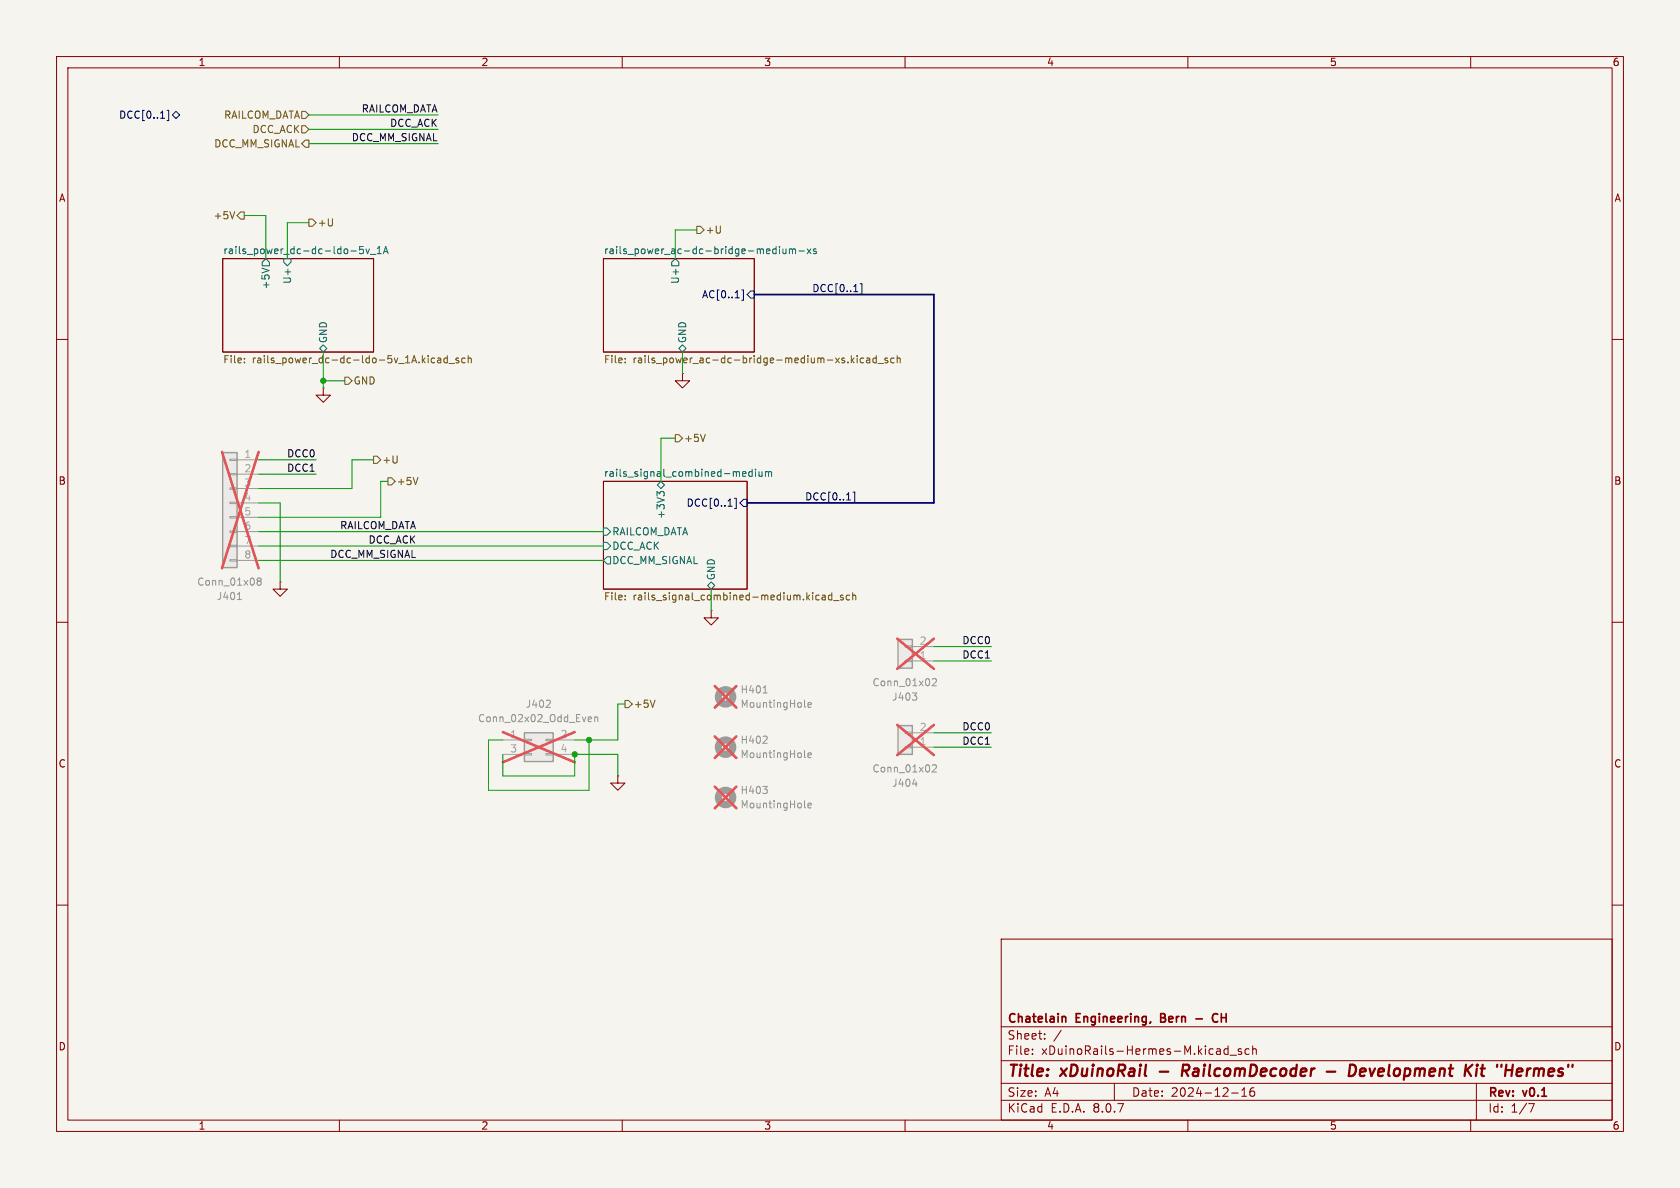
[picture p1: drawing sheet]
<svg xmlns="http://www.w3.org/2000/svg" width="297mm" height="210mm" viewBox="0 0 297 210" stroke-linecap="round" stroke-linejoin="round" font-family="sans-serif">
<path d="M0 0h297v210h-297z" fill="#f5f4ef" stroke="#f5f4ef" stroke-width=".18"/>
<g fill="none" stroke="#840000" stroke-width=".18">
<path d="M10 10h277v190h-277zM12 12h273v186h-273zM60 10v2M110 10v2M160 10v2M210 10v2M260 10v2M39.4 45.7h26.6v16.5h-26.6zM106.7 45.7h26.6v16.5h-26.6zM10 60h2M57.1 68.6v1.3h1.3l-1.3 1.2-1.2-1.2h1.2M57.1 68.6h.1"/>
<path d="M285 60h2M106.7 85.1h25.4v19h-25.4zM10 110h2M285 110h2M10 160h2M177 166h108v32h-108zM285 160h2M60 198v2M110 198v2M160 198v2M177 194.5h108M177 191.5h108"/>
<path d="M177 187.5h108M177 181.5h108M182.5 186.3v.1M182.5 185.5v.1M184.7 183.6v.1M184.7 182.8v.1M187.6 182.1l-1.3 2M197 191.5v3M210 198v2M217.1 184.9v1.5M217.1 185.5l-.4-.1-.3 .3v.4l.1 .2h.6M217.5 186.5h1.1"/>
<path d="M217.7 193.2h1.2M219.5 185.5l-.4-.1-.2 .2 .1 .2 .5 .2v.3h-.6M219.5 193.8h.9M219.5 192.7l.5-.4v1.5M220.8 185.5l-.4-.1-.3 .3v.4l.1 .2h.6M221.5 185.5l.2-.1 .3 .1 .1 .9M221.5 184.9v1.5M221.7 192.3a.59 .59 0 0 0-.7 .6v.6l.1 .2 .4 .1 .2-.1 .1-.5-.1-.3h-.5l-.2 .3M260 198v2M261 191.5v6.5M270.2 195.1h1l-.6 1.5"/>
</g>
<g fill="none" stroke="#840000" stroke-width=".4">
<path d="M205 189.4h1.5M209.5 189.3l.6 .9M209.9 188.2h-.7l-.3 2M210 189.2l-1 .1M234.5 189.4h1.6M238.4 190.2l.3-2h.5a1.08 1.08 0 0 1 .5 1.1 1.08 1.08 0 0 1-.8 .9M241.2 188.9l-.6 .1-.2 .9 .2 .3h.4M241.4 189.4l-1 .1M261.1 188.9l-.2 1.3M261.2 188.2l-.1 .2M261.2 188.2l-.1 .1v.1M261.2 188.2l.1 .1-.2 .1"/>
<path d="M261.8 188.9h.7M262.1 188.2l-.2 1.7 .1 .2 .3 .1M269.1 189l-.2-.1-.6 .1-.2 .9 .2 .3 .6-.1M269.1 189.4l-1 .1"/>
</g>
<path d="M188 179.7h.2l.2 .2v.8M205.2 179.9h.5M205.7 179.2h-.5v1.5h.6M215.3 179.3a.6 .6 0 0 0-.8 0 .6 .6 0 0 0-.2 .7 .56 .56 0 0 0 .3 .6 .56 .56 0 0 0 .7-.1M211.4 180.1h1.2" fill="none" stroke="#840000" stroke-width=".3"/>
<g fill="none" stroke="#006464" stroke-width=".18">
<path d="M46.3 47.4l1.3 .4M47 45.7l.6 .7v.6h-1.2v-.6zM50.2 45.7h1.2v.7l-.6 .6-.6-.6zM62 44.4h1M64.2 43.6h-.6l-.1 .6 .2-.1h.4l.2 .2-.1 .4-.2 .1-.5-.1M64.7 44l.3 .8 .3-.8M65.5 45h.9M66.7 44.8h.7M66.7 43.9l.3-.3v1.2M67.8 44.8l.4-1.2 .4 1.2M67.9 44.5h.6M119.4 45.7l.6 .7v.6h-1.3v-.6z"/>
<path d="M137.2 43.6v1.2M137.2 44.1l-.4-.1-.2 .2 .1 .6h.5M137.8 43.6v.1M137.8 44v.8M138.4 44l.1 .8h.3l.2-.1M139 44v.8M139.6 44.1l.3-.1 .2 .2M139.6 44v.8M140.1 44.2l.2-.2 .3 .1v.7M140.1 44.2v.6M141.3 44.4h.9M142.7 44l.7 .8"/>
<path d="M143.4 44l-.7 .8M144.3 44.1l-.3-.1-.2 .2 .1 .2 .4 .1v.3h-.5M56.5 61.6l.6-.6 .7 .6-.7 .6zM120 61.6l.6-.6 .7 .6-.7 .6zM106.7 93.3h.6l.6 .7-.6 .6h-.6zM106.7 95.9h.6l.6 .6-.6 .7h-.6zM107.3 98.4h.6v1.3h-.6l-.6-.6zM116.2 85.7l.6-.6 .7 .6-.7 .7zM116.6 87.3l-.5-.4v.8M116.6 87.1l.3-.2h.3l.2 .2M131.5 83.4h.3l.1 .3-.6 .1M131.8 84.2h-.3"/>
<path d="M133 83.4h-.4l-.2 .2 .1 .6h.5M133 82.9v1.3M133.6 82.9v.2M133.6 83.4v.8M134.2 83.4v.8h.3l.2-.1M134.7 83.4v.8M135.3 83.5l.4-.1 .2 .1M135.3 83.4v.8M135.9 83.5l.2-.1h.3v.8M135.9 83.5v.7M125.1 103.5l.6-.6 .7 .6-.7 .6z"/>
</g>
<path d="M131.1 51.3h.3v1.8h-.3M132.7 51.4h.6v1.3h-.6l-.6-.6zM129.9 88.1h.3v1.8h-.3M131.4 88.3h.7v1.2h-.7l-.6-.6z" fill="none" stroke="#000084" stroke-width=".18"/>
<g fill="none" stroke="#725600" stroke-width=".18">
<path d="M43.2 64v.1M43.2 63.4v.1M76.3 64l.2 .1h.3M76.8 63.4l-.3-.1-.2 .1M77.4 63.4h.5v.7M77.9 63.6l-.4 .1-.2 .1 .2 .3h.4M79.1 63.4l-.4-.1-.2 .2 .1 .6h.5M79.1 62.9v1.2M79.4 64.3h1M81.1 63.4l-.3-.1-.2 .2 .1 .2 .4 .1v.3h-.5M82.2 63.4l-.3-.1-.3 .2 .1 .6h.5M82.8 63.4l.2-.1 .3 .1v.7"/>
<path d="M82.8 62.9v1.2M110.5 64v.1M110.5 63.4v.1M149.9 64v.1M150.5 62.9v1.2M150.6 63.7l.4 .4M151 63.3l-.5 .5M151.5 62.9v.1M151.5 63.3v.8M152.7 63.4l-.4-.1-.2 .2 .1 .6h.5M153.2 63.4h.5l.1 .7M153.8 63.6l-.5 .1-.1 .1 .1 .3h.5"/>
<path d="M154.9 63.4l-.3-.1-.3 .2 .1 .6h.5M154.9 62.9v1.2M155.2 64.3h1M156.9 63.4l-.3-.1-.2 .2 .1 .2 .4 .1v.3h-.5M158.1 63.4l-.4-.1-.2 .2 .1 .6h.5M158.6 63.4l.2-.1 .3 .1 .1 .7M158.6 62.9v1.2M110.5 105.3v.1M110.5 105.9v.1M145.4 105.3h.4l.1 .7M145.9 105.5l-.4 .1-.2 .1 .2 .3h.4M147.1 105.3l-.4-.1-.2 .2 .1 .6h.5"/>
<path d="M147.1 104.8v1.2M147.4 106.2h.9M149.1 105.3l-.3-.1-.2 .2v.2l.5 .1v.3h-.5M150.2 105.3l-.4-.1-.2 .2 .1 .6h.5M150.7 105.3l.2-.1 .3 .1 .1 .7M150.7 104.8v1.2"/>
</g>
<path d="M158.7 128.3h2.6v5.1h-2.6z" fill="#ebeae8"/>
<path d="M160 129.4h1.3v.3h-1.3zM160 132h1.3v.2h-1.3zM161.3 132.1h3.8M161.3 129.5h3.8" fill="none" stroke="#9c9b98" stroke-width=".18"/>
<path d="M158.7 128.3h2.6v5.1h-2.6z" fill="none" stroke="#9c9b98" stroke-width=".25"/>
<path d="M161.4 138.6h.7M164.8 135.3l.5-.1 .3 .4-.8 .9h.8" fill="none" stroke="#939391" stroke-width=".18"/>
<path d="M158.6 128.1l6.5 5.4M165.1 128.1l-6.5 5.4" fill="none" stroke="#e65255" stroke-width=".46"/>
<path d="M92.7 129.5h5.1v5.1h-5.1z" fill="#ebeae8"/>
<path d="M88.9 130.8h3.8M88.9 133.4h3.8M92.7 133.2h1.3v.3h-1.3zM92.7 130.7h1.3v.2h-1.3zM96.5 133.2h1.3v.3h-1.3zM96.5 130.7h1.3v.2h-1.3zM97.8 130.8h3.8M97.8 133.4h3.8" fill="none" stroke="#9c9b98" stroke-width=".18"/>
<path d="M92.7 129.5h5.1v5.1h-5.1z" fill="none" stroke="#9c9b98" stroke-width=".25"/>
<path d="M97.2 123.8l.1 .2-.1 .3-.7 .7h.8M104.2 126.7l.3 .1 .1 .2-.6 .2M104.5 127.5l-.3 .1M105.1 126.9l.2-.2 .3 .1 .1 .8M105.1 126.7v.9" fill="none" stroke="#939391" stroke-width=".18"/>
<path d="M88.9 129.4l12.7 5.3M101.6 129.4l-12.7 5.3" fill="none" stroke="#e65255" stroke-width=".46"/>
<path d="M158.7 113h2.6v5.1h-2.6z" fill="#ebeae8"/>
<path d="M160 114.2h1.3v.2h-1.3zM160 116.7h1.3v.3h-1.3zM161.3 116.8h3.8M161.3 114.3h3.8" fill="none" stroke="#9c9b98" stroke-width=".18"/>
<path d="M158.7 113h2.6v5.1h-2.6z" fill="none" stroke="#9c9b98" stroke-width=".25"/>
<path d="M134.9 122.5h.7M142.2 124.9l.2 .1M142.8 124.6l.6-.1v-.2l-.4-.1-.2 .2 .1 .6h.5M161.3 122.5h.8l-.4 .5M162 123l.1 .2-.1 .5M164.8 120.1l.5-.1 .3 .3-.8 .9h.8" fill="none" stroke="#939391" stroke-width=".18"/>
<path d="M158.6 112.9l6.5 5.3M165.1 112.9l-6.5 5.3M126.4 121.3l3.8 3.8M130.2 121.3l-3.8 3.8" fill="none" stroke="#e65255" stroke-width=".46"/>
<circle cx="128.3" cy="123.2" r="1.27" fill="none" stroke="#9c9b98" stroke-width="1.3"/>
<path d="M49.5 102.9v1.2h1.3l-1.3 1.3-1.2-1.3h1.2M49.5 102.9h.1" fill="none" stroke="#840000" stroke-width=".18"/>
<path d="M39.4 80h2.5v20.3h-2.5z" fill="#ebeae8"/>
<g fill="none" stroke="#9c9b98" stroke-width=".18">
<path d="M40.6 98.9h1.3v.3h-1.3zM40.6 96.4h1.3v.2h-1.3zM40.6 93.9h1.3v.2h-1.3zM40.6 91.3h1.3v.3h-1.3zM40.6 88.8h1.3v.2h-1.3zM40.6 86.2h1.3v.3h-1.3zM40.6 83.7h1.3v.2h-1.3zM40.6 81.2h1.3v.2h-1.3zM41.9 81.3h3.8M41.9 83.8h3.8M41.9 86.4h3.8M41.9 88.9h3.8"/>
<path d="M41.9 91.4h3.8M41.9 94h3.8M41.9 96.5h3.8M41.9 99.1h3.8"/>
</g>
<path d="M39.4 80h2.5v20.3h-2.5z" fill="none" stroke="#9c9b98" stroke-width=".25"/>
<path d="M42 106h.7M45.7 102.7l-.3-.2 .3-.3h.2l.3 .2-.3 .3M45.7 102.7l-.3 .3 .1 .3 .2 .1h.4l.1-.2v-.2l-.3-.3M45.7 102.7h.2M134.9 131.4h.7M134.9 139h.7l-.4 .5M135.6 130.2v.5M135.6 139.6v.6M142.2 133.7l.2 .2M142.8 133.5l.6-.1v-.3h-.4l-.2 .2 .1 .6h.5M142.2 142.6l.2 .2M142.8 142.4l.6-.1v-.3h-.4l-.2 .2 .1 .6h.5" fill="none" stroke="#939391" stroke-width=".18"/>
<path d="M39.2 79.9l6.5 20.6M45.7 79.9l-6.5 20.6M126.4 130.2l3.8 3.8M126.4 139.1l3.8 3.8M130.2 130.2l-3.8 3.8M130.2 139.1l-3.8 3.8" fill="none" stroke="#e65255" stroke-width=".46"/>
<path d="M120.6 66v1.3h1.3l-1.3 1.3-1.2-1.3h1.2M120.6 66h.1M125.7 108v1.2h1.3l-1.3 1.3-1.2-1.3h1.2M125.7 108h.1M109.2 137.2v1.2h1.3l-1.3 1.3-1.3-1.3h1.3M109.2 137.2h.1" fill="none" stroke="#840000" stroke-width=".18"/>
<g fill="none" stroke="#9c9b98" stroke-width="1.3">
<circle cx="128.3" cy="132.1" r="1.27"/>
<circle cx="128.3" cy="141" r="1.27"/>
</g>
<g fill="none" stroke="#725600" stroke-width=".18">
<path d="M53.3 19.7h.7l.6 .6-.6 .7h-.7zM41.5 37.4l-.4 1.3M41.9 38.1l.6-.6h.7v1.2h-.7zM53.3 22.2h.7l.6 .7-.6 .6h-.7zM54 24.8h.6v1.2h-.6l-.7-.6zM54.6 38.7h.6l.7 .7-.7 .6h-.6zM123.2 40h.6l.7 .6-.7 .7h-.6zM61 66.7h.6l.6 .6-.6 .6h-.6zM119.4 76.8h.6l.6 .7-.6 .6h-.6zM124.7 76.8l-.4 1.2M66 80.6h.7l.6 .7-.6 .6h-.7zM68.6 84.5h.6l.6 .6-.6 .6h-.6z"/>
<path d="M73.9 84.4l-.4 1.3M110.5 123.8h.6l.7 .7-.7 .6h-.6zM115.8 123.8l-.4 1.2"/>
</g>
<path d="M29.5 19.5h.3v1.8h-.3M31.1 19.7l.6 .6-.6 .7-.6-.7zM152.1 50.2h.3v1.8h-.3M150.8 87h.3v1.8h-.3" fill="none" stroke="#000084" stroke-width=".18"/>
<path d="M133.3 52.1h31.8v36.8h-33" fill="none" stroke="#000084" stroke-width=".3"/>
<g fill="none" stroke="#009600" stroke-width=".18">
<path d="M43.2 38.1h3.8v7.6M54.6 22.9h22.9M54.6 25.4h22.9M54.6 39.4h-3.8v6.3M54.6 20.3h22.9M123.2 40.6h-3.8v5.1M57.1 67.3h3.9M57.1 62.2v6.4M119.4 77.5h-2.6v7.6M120.6 62.2v3.8M45.7 81.3h10.2M45.7 96.5h61"/>
<path d="M45.7 88.9h3.8v14M45.7 99.1h61M45.7 94h61M45.7 83.8h10.2M66 81.3h-3.8v5.1h-16.5M68.6 85.1h-1.3v6.3h-21.6M125.7 104.1v3.9M165.1 116.8h10.2M165.1 114.3h10.2M88.9 130.8h-2.5v8.9h17.7v-8.9M88.9 133.4v3.8h12.7v-3.8h7.6v3.8M110.5 124.5h-1.3v6.3h-7.6"/>
<path d="M165.1 129.5h10.2M165.1 132.1h10.2"/>
</g>
<g fill="#009600" stroke="#009600" stroke-width=".18">
<circle cx="57.1" cy="67.3" r=".46"/>
<circle cx="101.6" cy="133.4" r=".46"/>
<circle cx="104.1" cy="130.8" r=".46"/>
</g>
<g font-size="2.8" fill="#840000">
<text x="178" y="190.9">Title:</text>
<text x="187.7" y="190.9">xDuinoRail</text>
<text x="210.6" y="190.9">RailcomDecoder</text>
<text x="236.9" y="190.9">-</text>
<text x="241.7" y="190.9">Development</text>
<text x="263" y="190.9">Kit</text>
<text x="269.4" y="190.9">&quot;Hermes&quot;</text>
</g>
<g font-size="2.1" fill="#840000">
<text x="178" y="184">Sheet:</text>
<text x="178" y="181.2">Chatelain</text>
<text x="190.3" y="181.2">Engineering,</text>
<text x="205.8" y="181.2">Bern</text>
<text x="216.3" y="181.2">CH</text>
<text x="178" y="186.7">File:</text>
<text x="184.1" y="186.7">xDuinoRails-Hermes-M.kicad_sch</text>
<text x="178" y="196.9">KiCad</text>
<text x="178" y="194.1">Size:</text>
<text x="184.7" y="194.1">A4</text>
<text x="185.7" y="196.9">E.D.A.</text>
<text x="193.3" y="196.9">8.0.7</text>
<text x="200" y="194.1">Date:</text>
<text x="207" y="194.1">2024-12-16</text>
<text x="263" y="194.3">Rev:</text>
<text x="263" y="196.9">Id:</text>
<text x="267.1" y="196.9">1/7</text>
<text x="269.4" y="194.3">v0.1</text>
</g>
<g font-size="1.8" fill="#840000">
<text x="35" y="11.9">1</text>
<text x="85" y="11.9">2</text>
<text x="135" y="11.9">3</text>
<text x="185" y="11.9">4</text>
<text x="235" y="11.9">5</text>
<text x="285" y="11.9">6</text>
<text x="10.3" y="35.9">A</text>
<text x="285.3" y="35.9">A</text>
<text x="10.3" y="85.9">B</text>
<text x="285.3" y="85.9">B</text>
<text x="10.3" y="135.9">C</text>
<text x="285.3" y="135.9">C</text>
<text x="10.3" y="185.9">D</text>
<text x="285.3" y="185.9">D</text>
<text x="35" y="199.9">1</text>
<text x="85" y="199.9">2</text>
<text x="135" y="199.9">3</text>
<text x="185" y="199.9">4</text>
<text x="235" y="199.9">5</text>
<text x="285" y="199.9">6</text>
</g>
<g font-size="1.8" fill="#000084">
<text x="21" y="21.2">DCC[0..1]</text>
<text x="124" y="52.9">AC[0..1]</text>
<text x="143.5" y="51.7">DCC[0..1]</text>
<text x="121.3" y="89.8">DCC[0..1]</text>
<text x="142.2" y="88.6">DCC[0..1]</text>
</g>
<g font-size="1.8" fill="#725600">
<text x="39.5" y="21.2">RAILCOM_DATA</text>
<text x="44.5" y="23.7">DCC_ACK</text>
<text x="37.8" y="26.3">DCC_MM_SIGNAL</text>
<text x="37.6" y="39">+5V</text>
<text x="56.1" y="40.2">+U</text>
<text x="124.7" y="41.5">+U</text>
<text x="39.4" y="64.5">File:</text>
<text x="44.6" y="64.5">rails_power_dc-dc-ldo-5v_1A.kicad_sch</text>
<text x="106.7" y="64.5">File:</text>
<text x="111.9" y="64.5">rails_power_ac-dc-bridge-medium-xs.kicad_sch</text>
<text x="62.4" y="68.2">GND</text>
<text x="67.5" y="82.1">+U</text>
<text x="120.8" y="78.3">+5V</text>
<text x="70" y="86">+5V</text>
<text x="106.7" y="106.5">File:</text>
<text x="111.9" y="106.5">rails_signal_combined-medium.kicad_sch</text>
<text x="112" y="125.3">+5V</text>
</g>
<g font-size="1.8" fill="#0f0f0f">
<text x="63.8" y="20">RAILCOM_DATA</text>
<text x="68.9" y="22.5">DCC_ACK</text>
<text x="62.1" y="25.1">DCC_MM_SIGNAL</text>
<text x="50.7" y="83.5">DCC1</text>
<text x="50.7" y="80.9">DCC0</text>
<text x="60" y="93.6">RAILCOM_DATA</text>
<text x="58.3" y="98.7">DCC_MM_SIGNAL</text>
<text x="65.1" y="96.2">DCC_ACK</text>
<text x="170" y="114">DCC0</text>
<text x="170" y="116.5">DCC1</text>
<text x="170" y="129.2">DCC0</text>
<text x="170" y="131.7">DCC1</text>
</g>
<g font-size="1.8" fill="#006464">
<text x="39.4" y="45">rails_power_dc-dc-ldo-5v_1A</text>
<text x="106.7" y="45">rails_power_ac-dc-bridge-medium-xs</text>
<text x="47.9" y="51.3" transform="rotate(-90 47.9 51.3)">+5V</text>
<text x="51.7" y="50.3" transform="rotate(-90 51.7 50.3)">U+</text>
<text x="120.2" y="50.3" transform="rotate(-90 120.2 50.3)">U+</text>
<text x="58" y="60.8" transform="rotate(-90 58 60.8)">GND</text>
<text x="121.5" y="60.8" transform="rotate(-90 121.5 60.8)">GND</text>
<text x="106.7" y="84.4">rails_signal_combined-medium</text>
<text x="108.1" y="94.8">RAILCOM_DATA</text>
<text x="117.7" y="91.8" transform="rotate(-90 117.7 91.8)">+3V3</text>
<text x="108.1" y="99.9">DCC_MM_SIGNAL</text>
<text x="108.1" y="97.4">DCC_ACK</text>
<text x="126.6" y="102.7" transform="rotate(-90 126.6 102.7)">GND</text>
</g>
<g font-size="1.8" fill="#a5a4a2">
<text x="43.1" y="81">1</text>
<text x="43.1" y="83.6">2</text>
<text x="43.1" y="86.1">3</text>
<text x="43.1" y="88.6">4</text>
<text x="43.1" y="91.2">5</text>
<text x="43.1" y="93.7">6</text>
<text x="43.1" y="96.3">7</text>
<text x="43.1" y="98.8">8</text>
<text x="162.5" y="116.6">1</text>
<text x="162.5" y="114">2</text>
<text x="90.1" y="130.6">1</text>
<text x="99" y="130.6">2</text>
<text x="162.5" y="131.8">1</text>
<text x="162.5" y="129.3">2</text>
<text x="90.1" y="133.1">3</text>
<text x="99" y="133.1">4</text>
</g>
<g font-size="1.8" fill="#939391">
<text x="34.8" y="103.7">Conn_01x08</text>
<text x="38.2" y="106.3">J401</text>
<text x="92.9" y="125.3">J402</text>
<text x="130.8" y="122.8">H401</text>
<text x="130.8" y="125.3">MountingHole</text>
<text x="154.1" y="121.5">Conn_01x02</text>
<text x="157.6" y="124.1">J403</text>
<text x="84.4" y="127.9">Conn_02x02_Odd_Even</text>
<text x="130.8" y="131.7">H402</text>
<text x="130.8" y="134.2">MountingHole</text>
<text x="154.1" y="136.8">Conn_01x02</text>
<text x="130.8" y="140.6">H403</text>
<text x="130.8" y="143.1">MountingHole</text>
<text x="157.6" y="139.3">J404</text>
</g>
</svg>
